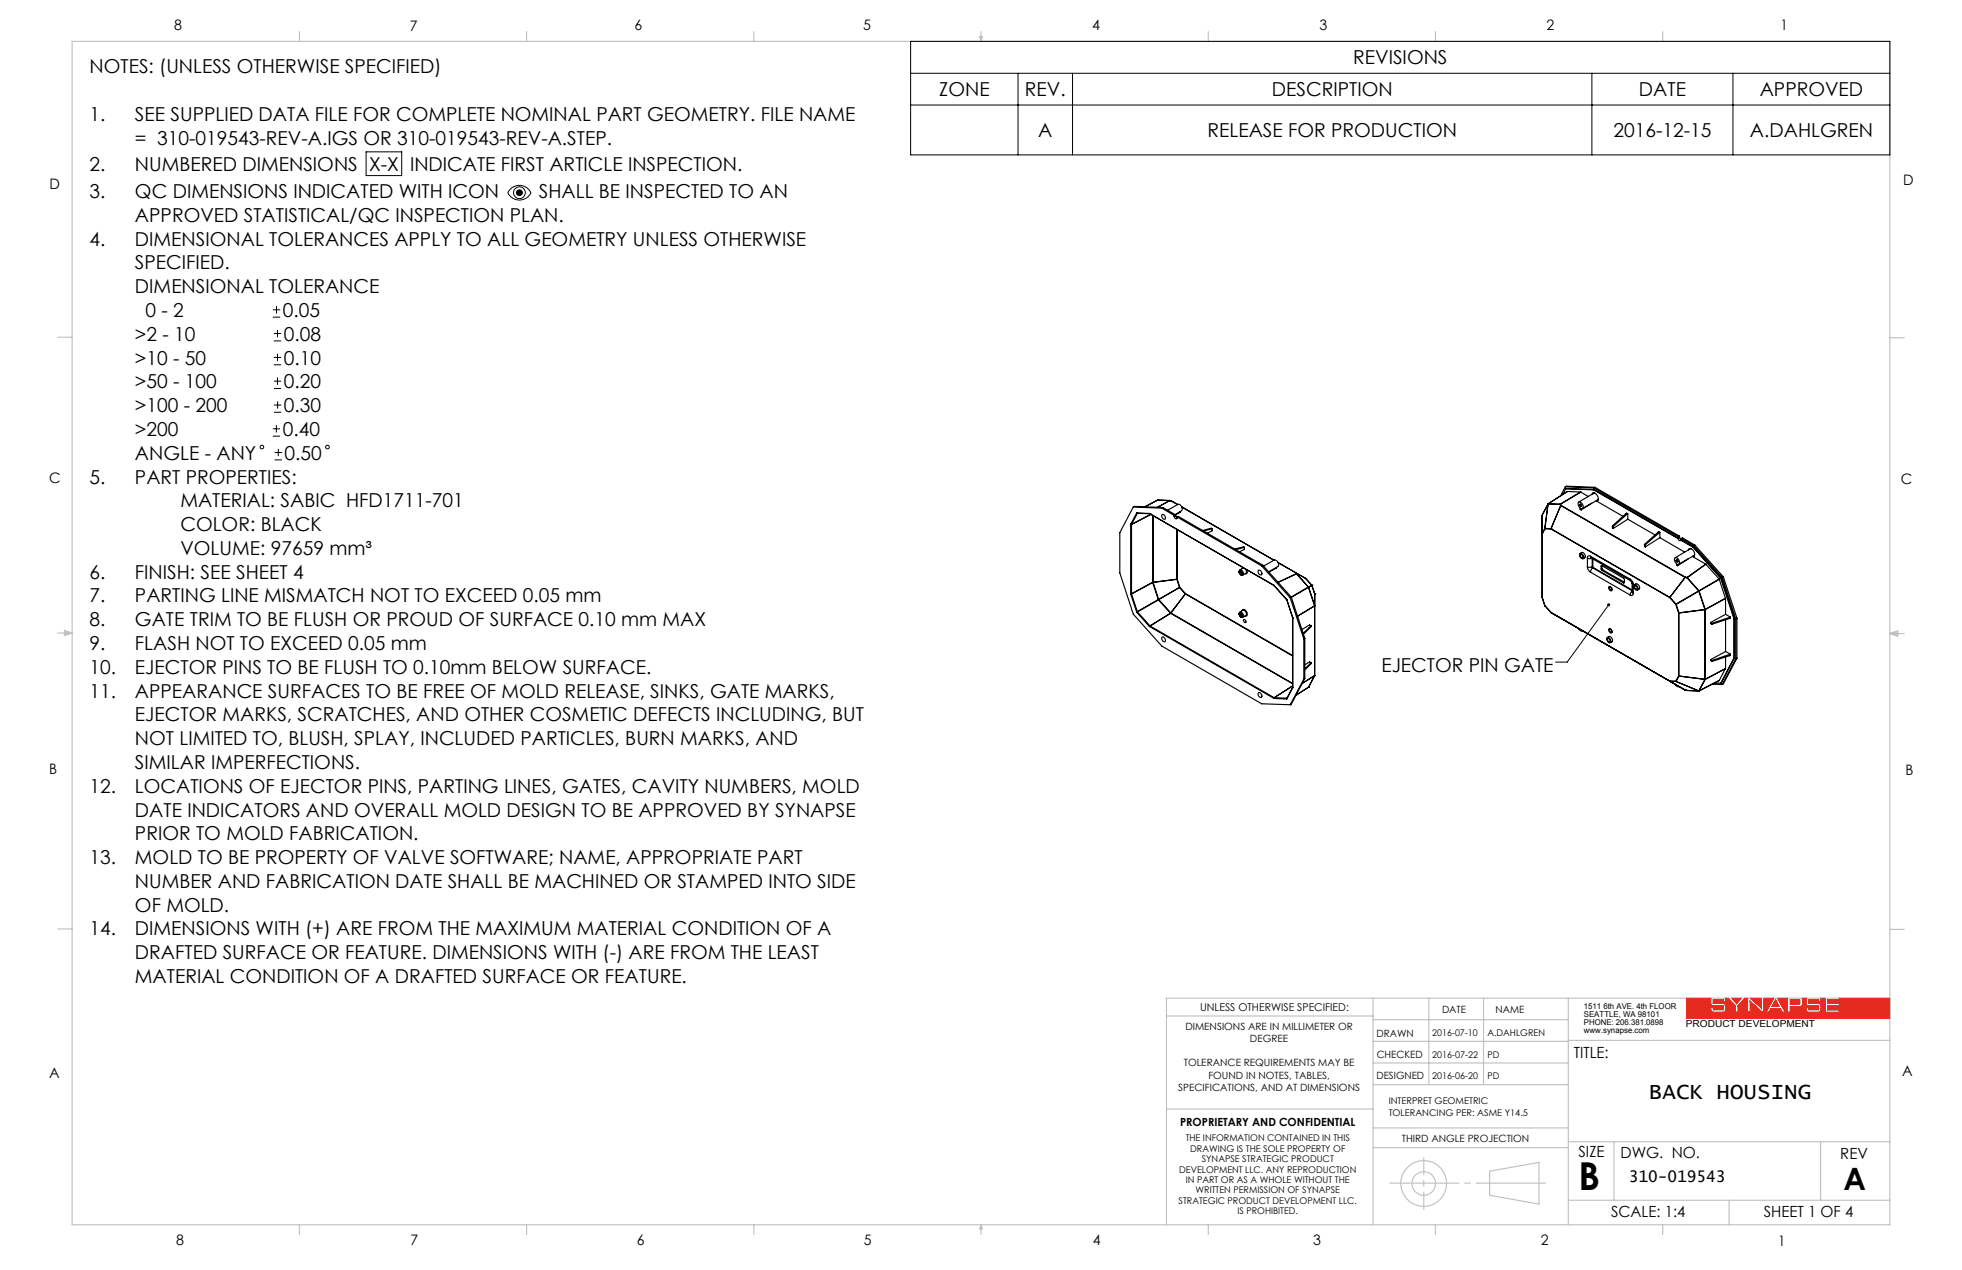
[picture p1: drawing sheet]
<svg xmlns="http://www.w3.org/2000/svg" width="432mm" height="279mm" viewBox="0 0 432 279" stroke-linecap="round" stroke-linejoin="round" font-family="sans-serif">
<path d="M381.1 219.6h2.2l-1.1 1.3zM385.1 219.6h2.6v2.3zM390.8 219.9l.8 1.5h-1.7zM394 219.9h2l.1 .9-.3 .2h-1.8zM381.9 222.7v-1.4l-1.5-1.7h-.8l.2 .8h-.5v-.5h-2.3v.9h2.5a1.47 1.47 0 0 1 0 1.8 4.5 4.5 0 0 1-2.8-.1l-.2-.8h.5v.5h2.3v-.9l-2.5-.1-.2-.2-.1-.5 .2-.9h-5.5v4.5h44.7v-4.5h-11.1v.3h-2.6v.9h2.6v.4h-2.6v1h2.6v.5h-3.1M381.9 222.7h.1M381.9 222.7h.6v-1.4l1.5-1.7h.6v3.1M384.6 222.7h.6l-.1-2.5 2.8 2.5h.3v-3.1h2.2l-1.7 3.1h.6l.4-.8h2.1l.5 .8h.6l-1.7-3.1h2.2v3.1h.6v-1.3h2l.5-.1 .2-.5-.2-1.2h1.2l-.2 .9 .1 .5 .2 .2 2.5 .1v.9h-2.3v-.5h-.5l.2 .8a4.5 4.5 0 0 0 2.8 .1 1.47 1.47 0 0 0 0-1.8h-2.5v-.9h2.3v.5h.5l-.2-.8h1.1v3.1M384.6 222.7h.1M401.7 222.7h.1" fill="none" stroke="#e62b1e" stroke-width=".22"/>
<g fill="none" stroke="#c0c0c0" stroke-width=".25">
<path d="M15.9 9.1h400v260.4h-400zM65.9 6.9v2.2M115.9 6.9v2.2M165.9 6.9v2.2M215.6 8h.6l-.3 1.1zM215.7 8l.2 1.1M215.9 6.9v2.2M216 8l-.1 1.1M265.9 6.9v2.2M315.9 6.9v2.2M365.9 6.9v2.2M12.7 74.2h3.2"/>
<path d="M415.9 74.3h3.2M12.7 139.3h3.2M14.2 139.1l1.7 .2M14.2 138.7l1.7 .6-1.7 .5zM15.9 139.3l-1.7 .3M415.9 139.4h3.2M415.9 139.4l1.8-.6v1.2zM415.9 139.4l1.8 .3M417.7 139.2l-1.8 .2M12.7 204.4h3.2M302.2 219.6v49.9M314.5 219.6v19"/>
<path d="M326.5 219.6v19M345.2 219.6v49.9M415.9 204.5h3.2M415.9 219.6h-159.2v49.9M256.7 223.5h45.5M302.2 233.9h43M302.2 229.1h43M302.2 224.3h43M302.2 238.6h43M345.2 228.9h70.7M256.7 244h45.5M302.2 248.1h43"/>
<path d="M302.2 252.5h43M327.8 257.7l10.9-2v9.2l-10.9-1.9zM345.2 251.2h70.7M355.2 251.2v12.9M400.7 251.2v12.9M65.9 269.5v2.1M115.9 269.5v2.1M165.9 269.5v2.1M215.9 269.5v2.1M215.9 269.5l.3 .8h-.6zM265.9 269.5v2.1M315.9 269.5v2.1"/>
<path d="M345.2 264.1h70.7M365.9 269.5v2.1M380.5 264.1v5.4"/>
<circle cx="313.3" cy="260.4" r="2.6"/>
<circle cx="313.3" cy="260.4" r="5"/>
</g>
<path d="M305.3 260.3h35.4" fill="none" stroke="#c0c0c0" stroke-width=".25" stroke-dasharray="15.2 1.3 1.3 1.3" stroke-dashoffset="-.5"/>
<path d="M313.3 266.1v-11.5" fill="none" stroke="#c0c0c0" stroke-width=".25" stroke-dasharray="15.2 1.3 1.3 1.3" stroke-dashoffset="11.4"/>
<path d="M371.2 219.6v4.5h44.7v-4.5h-11.1v.3h-2.6v.9h2.6v.4h-2.6v1h2.6v.5h-3.1v-3.1h-1.1l.2 .3v.5h-.5v-.5h-2.3v.9h2.3l.4 .2 .1 1.3-.5 .4h-2.3l-.3-.2-.2-.8h.5v.5h2.3v-.9l-2.6-.1-.2-.5v-.7l.2-.4h-1.2l.2 .3v1l-.3 .5h-2.4v1.3h-.6v-3.1h-2.2l1.7 3.1h-.6l-.5-.8h-2.1l-.4 .8h-.6l1.7-3.1h-2.2v3.1h-.3l-2.8-2.5 .1 2.5h-.6v-3.1h-.6l-1.5 1.7v1.4h-.6v-1.4l-1.5-1.7h-.8l.2 .8h-.5v-.5h-2.3v.9h2.3l.4 .2 .1 1.2-.5 .5h-2.3l-.4-.3-.1-.7h.5v.5h2.3v-.9l-2.6-.1-.2-.4v-.9l.2-.3zM381.1 219.6l1.1 1.3 1.1-1.3zM385.1 219.6l2.6 2.3v-2.3zM390.8 219.9l-.9 1.5h1.7zM394 219.9v1.1l2.1-.1v-.8l-.1-.2z" fill-rule="evenodd" fill="#e62b1e"/>
<g fill="none" stroke="#000" stroke-width=".22">
<path d="M200.4 9.1h215.5v25h-215.5zM200.4 16.1h215.5M224 16.1v18M236 16.1v18M350.3 16.1v18M381.4 16.1v18M80.6 33.4h7.8v5.2h-7.8zM200.4 23.1h215.5M112.3 41.6a2.79 2.79 0 0 1 4.5 .8 2.8 2.8 0 0 1-2.5 1.6 2.8 2.8 0 0 1-2.5-1.6zM60 69.8h1.7M60 68.2h1.7M60.3 75h1.6"/>
<path d="M60.3 73.4h1.6M60.3 78.6h1.6M60.9 67.3v1.7M61.1 72.6v1.6M61.1 77.8v1.6M60 96h1.6M60 94.3h1.6M60.3 80.3h1.6M60.3 85.5h1.6M60.3 83.9h1.6M60.3 90.7h1.6M60.3 89.1h1.6"/>
<path d="M60.4 99.6h1.7M60.8 93.5v1.6M61.1 83v1.7M61.1 88.3v1.6M61.2 98.7v1.7M60.4 101.2h1.7M354 133.1l-9.1 12.6h-2.5"/>
<circle cx="114.3" cy="42.4" r="1.29"/>
<circle cx="57.6" cy="98.4" r=".39"/>
<circle cx="72.1" cy="98.4" r=".39"/>
</g>
<g fill="#000">
<path d="M353.8 132.8h.4l-.2 .3 .2-.3a.33 .33 0 0 1 .1 .5 .33 .33 0 0 1-.5 0 .33 .33 0 0 1 0-.5z"/>
<path d="M113.9 41.8l-.3 .6 1.5-.1a.81 .81 0 0 0-1.2-.5zM113.6 42.4a.76 .76 0 0 0 .7 .7 .76 .76 0 0 0 .8-.7z"/>
</g>
<g fill="none" stroke="#000" stroke-width=".25">
<path d="M248.8 115.3v.1M248.8 115.3l.2 .1M248.8 115.4h.2M248.8 115.4v15.2M249 115.4h.1M249 115.4v15.2M249.4 111.5l-2.9 5.7v8.8l2.9 9.1 6.3 7 22 12.7 6.3 .2M249.4 111.5l6.3 .3M249.4 111.5l.3-.1 6.2 .3M250.2 112.9l.1 .1M250.2 112.9l-1.4 2.4M250.2 112.9h.1"/>
<path d="M250.2 112.9l2.8 .1M250.2 112.9l2.7 .1M250.3 113h.1M250.3 113l-1.3 2.4M252.9 113h.1M253 113h.1M253 113l27.4 15.8M253.3 113.2l-4.3 2.2M253.7 113.4v14.7M253.8 113.5v14.6M254.7 110h.1M254.7 110l-2.8 1.5 2.9-1.5"/>
<path d="M254.8 110l2.6 .1M254.8 110h-.1M254.8 110h.1M255.7 111.8l2.7 1.6M255.8 113.2a.64 .64 0 0 1 .6 .4 .64 .64 0 0 1-.1 .7 .76 .76 0 0 1-.5-1.1zM255.9 111.7l-.2 .1M255.9 111.7l2.8 1.5M257.4 110.1h.1M257.4 110.1l-2.7 1.5M257.4 110.1l.4 .1M257.4 110.1l-2.6 1.5M257.8 110.2h.1"/>
<path d="M257.8 110.2l1.4 .8M258.4 113.6l.1 .3 .4 .3 .1-.5M258.4 113.4v.2M258.7 113.5h.1M258.7 113.5l-.3 .1M258.7 113.2l-.3 .2M258.7 113.2v.3M258.8 113.5l.2 .4M259 116.5v10.9M259 113.7l18.7 10.8M259 113.7l.3-.1 18.6 10.8M259.1 116.5v10.9"/>
<path d="M259.2 111a.9 .9 0 0 1 .8 1.4l-1.4 .8M259.2 111l-2.2 1.3M259.8 112.5v.2l-1.1 .6M260.1 111.5l20.3 11.7M260.1 111.5l20.3 11.8M266.8 116.3v.5l-1.1 .5M266.8 116.3l-1.9 .5M266.8 116.3l-.2-.1-1.9 .5M339.4 113.4h.1M339.4 117.4v.1M339.4 113.4v17.9M339.4 117.5v13.9"/>
<path d="M340 116.3h.1M340 116.3l-.6 1.1M340 116.2v.1M340 116.3l-.6 1.2M340 116.3l1.3 .1M340 116.2l1.3 .1M340.7 110.9l-1.3 2.5M340.7 110.9l-.7 5.4M340.7 110.9l2.6 .1M340.7 110.8v.1M340.7 110.8h.1M340.8 110.8l-.1 .1"/>
<path d="M340.8 110.8l2.6 .1M341.3 116.3v.1M341.3 116.3h.1M341.3 116.3l26.2 15.1M341.3 116.4l26.2 15.1M343.3 111l.2 .2M343.4 110.9h.1M343.4 110.9l-.1 .1M343.4 110.9l.1 .3M343.5 111.2h.1M343.5 111.2l-2.2 5.1M343.5 111.2l27.3 15.8"/>
<path d="M343.5 111.2l27.4 15.8M344.5 107.1l-1 2M344.5 107.1l6.3 .3M344.5 107.1l.2-.1 6.3 .2M344.6 107.5l6.2 .2M344.6 107.5l-.6 1.3M344.6 107.5l6.1 .3M344.9 108.1h.1M345 108.1l-4.3 2.7M345 108.1l2.9 .1M347.3 110.6a.85 .85 0 0 1 1 .3 .85 .85 0 0 1 0 1h-.3v.3a2.01 2.01 0 0 1-.7-1.6zM347.7 110.9a.25 .25 0 0 1 .3 .2 .25 .25 0 0 1-.1 .3z"/>
<path d="M347.8 110.9l.3 .4M347.9 108.2v.1M347.9 108.2l-4.5 2.7M347.9 108.3l1.7 .9M347.9 108.3l-4.5 2.6M350.3 110.7l-2.3 1.5M350.4 108.7a.64 .64 0 0 1 .7-.2 .64 .64 0 0 1 .4 .5l.3 .7-.3 .5M350.6 108.4l-.1 .3M350.7 107.8l18.6 10.7M350.8 107.4l18.6 10.7M350.8 107.7l18.6 10.8M350.8 107.7l-.1 .1"/>
<path d="M351 108.5l-3.5 2M351 107.2l-.2 .2M351 107.2l18.6 10.8M351.3 110.2l5.9 3.4M351.4 110.1h.1M351.4 110.1l.1 .1M351.5 110.2h.1M351.6 110v.1M351.6 110l-.2 .1M351.6 110h.1M351.8 109.8l-3.5 2.1M354.9 115.7v.5l.1 .1"/>
<path d="M354.9 115.7l.1 .1M355 115.8v.5M357.9 113h.3M357.9 113l.2 .1M357.9 113l-3 2.7M358.1 113.1l-3.1 2.7M358.2 114.2l6 3.5M358.2 113v1.2M358.2 114.2l-3.2 2.1M358.2 113l-.1 .1M361.9 119.8v.4l.2 .1M361.9 119.8l.2 .1"/>
<path d="M362.1 119.9v.4M364.9 117.1h.4M364.9 117.1l.3 .1M364.9 117.1l-3 2.7M365.2 117.2l-3.1 2.7M365.3 118.3l5.5 3.2M365.3 117.1v1.2M365.3 118.3l-3.2 2M365.3 117.1l-.1 .1M369.3 118.5a.37 .37 0 0 0 .2 .4 .37 .37 0 0 0 .4 0M369.4 118.3v.2M369.4 118.1v.2"/>
<path d="M369.4 118.5h-.1M369.6 118.2l.4 .5M369.6 118.2l-.2 .1M369.6 118l-.2 .1M369.6 118v.2M369.9 118.9l2.7 1.5M370 118.5v.3M370 118.5l2.7 1.6M370 118.8l2.7 1.5M370 118.5l.3-.2 2.7 1.6M370 118.8l-.1 .1M373 119.9l-.3 .2"/>
<path d="M373 119.9l6.3 7M248.8 130.6v.1M248.8 130.6h.2M248.8 130.7l1.4 3.9M249 130.7h-.2M249 130.6v.1M249 130.7l1.3 3.8M250.2 134.6v.2M250.2 134.8l2.7 3M250.3 134.5l-.1 .1M250.3 134.5v.1M250.3 134.6l-.1 .2"/>
<path d="M250.3 134.6l2.8 3.1M252.9 137.8l.1 .1M253 137.9l27.4 15.7M253.1 137.7l-.2 .1M253.1 137.7h.1M253.1 137.7l-.1 .2M253.1 137.7l27.3 15.8M253.7 128.1h.1M253.7 128.1v.1M253.7 128.1l-4.7 2.5M253.7 128.2l1.2 3.7M253.7 128.2l-4.7 2.5"/>
<path d="M253.8 128.1h.1M253.8 128.1l-.1 .1M253.8 128.1l1.2 3.8M254.9 131.9l.1 .1M254.9 131.9l-4.6 2.6M255 132l2.6 2.9M255 132l-4.7 2.6M255 131.9h.1M255 131.9h-.1M255 131.9v.1M255 131.9l2.7 2.9M257.6 134.9h.1"/>
<path d="M257.6 134.9l-4.5 2.8M257.6 134.9l26.9 15.5M257.7 134.8v.1M257.7 134.8l-.1 .1M257.7 134.9h-.1M257.7 134.9l26.8 15.5M259 127.4h.1M259 127.4v.1M259 127.5l-5.2 .6M259 127.5l.6 1.7M259.1 127.4l-.1 .1M259.1 127.4l.5 1.8"/>
<path d="M259.6 129.3h.1M259.6 129.2h.1M259.6 129.2l-4.6 2.7M259.6 129.3l-4.6 2.6M259.6 129.3l1.2 1.4M259.6 129.2v.1M259.6 129.2l1.3 1.4M260.8 130.7h.1M260.8 130.7l-3.1 4.1M260.9 130.7l-3.2 4.2M260.9 130.7l23.6 13.6M260.9 130.6v.1"/>
<path d="M260.9 130.6l-.1 .1M260.9 130.6l23.6 13.6M272.7 125.9l.3 .5M272.7 135.2l.3 .4M272.7 125.9v-.3a.56 .56 0 0 1 .7 .2 .56 .56 0 0 1-.1 .7l-.3-.1M272.7 125.9a.36 .36 0 0 1 .5 0 .36 .36 0 0 1-.1 .5h-.1M272.7 135.2v-.3a.56 .56 0 0 1 .7 .2 .56 .56 0 0 1-.1 .7l-.3-.2M272.7 135.2v-.1a.36 .36 0 0 1 .5 .1 .36 .36 0 0 1-.1 .5l-.1-.1M272.8 125.9h.2a.21 .21 0 0 1 .2 .2 .21 .21 0 0 1-.2 .2zM272.8 135.2l.2-.1a.21 .21 0 0 1 .2 .3 .21 .21 0 0 1-.2 .2zM272.9 134.7l.6-.4a.76 .76 0 0 1 .7 1.1l-.7 .4a.71 .71 0 0 0-.6-1.1zM272.9 125.4l-.2 .3"/>
<path d="M272.9 134.7l-.2 .3M273 126.4l.5 .1M273 135.7l.5 .1M273.4 134.3l.1-.1a.85 .85 0 0 1 1 1l-.1 .3h-.4M273.5 124.8l-.1 .3M273.7 136.3a.37 .37 0 0 1 .4 .2 .37 .37 0 0 1-.1 .5l-.2-.1zM273.7 125l-.8 .4a.71 .71 0 0 1 .6 1.1M273.9 120.4v.5l-1.1 .5M273.9 120.4l-1.9 .5M273.9 120.4l-.2-.1-2 .5M274 125.1l.3 .5v.5l-.8 .4M274.4 125.3l.1 .8-.5 .1"/>
<path d="M277 125.4a.62 .62 0 0 1 .6 .4 .62 .62 0 0 1-.1 .7 .76 .76 0 0 1-.5-1.1zM277.7 124.5l6.3 7M277.9 124.4l-.2 .1M277.9 124.4l6.3 7M278.1 124.5l2.3-1.3a.93 .93 0 0 1 .8 1.4l-2 1.2M280.4 128.8v.1M280.4 128.8h.1M280.4 128.9l2.7 3M280.4 128.8l2.8 3.1M281 124.8v.2l-1.7 .8M281.3 123.8l3.9 2.2M283.1 131.9l.1 .1"/>
<path d="M283.2 131.9v.1M283.2 131.9h-.1M283.2 132l1.3 3.9M284 131.5l2.9 9.1M284.2 131.4l-.2 .1M284.2 131.4l3 9M284.5 136h.1M284.5 136v15.2M284.5 135.9v.1M285.2 126h.1M285.2 126l.1 .2M285.2 126l2.2 1.3"/>
<path d="M285.3 126l.1 .3M285.3 126.2v.1M285.3 126.2l.1 .1M285.3 126.2l-4 1.9M285.3 126.3h.1M285.3 126.3l2.6 2.9M285.3 126.3l-4 1.8M285.4 126.3l2.6 2.9M287.4 127.3h.1M287.4 127.3l1.3 1.4M287.9 129.2h.1M287.9 129.2l-3.7 2.1"/>
<path d="M288 129.2h.1M288 129.2l1.3 4.1M288 129.2l-3.8 2.2M288 129.2l1.3 4M288.5 137.7l-.3-.2-1.7 1M288.5 137.7l-1.7 1.6M288.5 137.7v.2l-1.6 1.6M288.7 128.7v.1M288.7 128.7h.1M288.7 128.7l-.7 .5M288.7 128.8h.1M288.7 128.8l.6 1.9"/>
<path d="M288.7 128.8l-.7 .4M289.3 133.3h.1M289.3 133.3v15.3M289.3 133.3l-3.7 2.2M289.3 133.3l-3.7 2.3M289.3 130.7h.1M289.3 133.2v.1M289.3 130.7v17.9M339.4 131.3v.1M339.4 131.4h.1M339.4 131.4l.6 1.8M340 133.2v.1"/>
<path d="M340 133.2h.1M340 133.3l1.3 1.5M341.3 134.7l29.6 17.1M341.3 134.8h.1M341.3 134.7v.1M341.3 134.7h.1M341.3 134.8l26.2 15.1M341.3 134.8l2.2 1.2M347.4 138.3l.4 .4 .5 .1M347.7 121.8a.73 .73 0 0 1 .7 .4 .73 .73 0 0 1 0 .7 .82 .82 0 0 1-.7-1.1zM347.7 121.8l.4-.2a.77 .77 0 0 1 .7 1.1l-.4 .2M347.9 122a.42 .42 0 0 1 .4 .2 .42 .42 0 0 1-.1 .5l-.3-.2z"/>
<path d="M349.4 124.7l.1 .5 .5 .7M349.4 124.7l.3 .1 .7-.1M349.4 122.8l.3 .1 .7-.1M349.4 122.8v1.9M350 122.4a.4 .4 0 0 0-.5-.1 .4 .4 0 0 0-.1 .5M350 122.4l.2 .4M350 125.9l8.8 5M350 122.4l8.8 5M350.2 122.8h.1M350.2 122.8l8.8 5M350.4 124.7l.2 .1M350.4 124.7l.1 .2"/>
<path d="M350.4 122.9v1.8M350.5 124.9l-.5 1M350.5 124.9l8.7 5.1M350.6 124.8h.1M350.6 124.8l-.1 .1M350.6 124.8l8.6 5M350.6 122.9v1.9M352.4 125.2l.2 .3M352.4 124.6v.6M352.5 124.5l-.1 .1M352.6 124.5l4.8 2.7 .1 .9M352.6 124.5l-.2 .1"/>
<path d="M352.6 125.1l.1 .3M352.6 125.5l4.7 2.7M352.6 125.1l-.2 .1M352.6 124.5v.6M352.7 125.4l-.1 .1M352.7 125.4l4.8 2.7M354.1 129.1a.54 .54 0 0 1 .6 .3 .54 .54 0 0 1-.1 .6l-.5-.5zM354.1 138.4a.54 .54 0 0 1 .6 .2 .54 .54 0 0 1-.1 .7l-.5-.5zM354.2 138.4a.42 .42 0 0 1 .4 .2 .42 .42 0 0 1 0 .5l-.3-.2zM354.7 129.8l.1-.2a.42 .42 0 0 0-.6-.4 .56 .56 0 0 0 .5 .6M357.5 128.1l-.2 .1M358.8 127.4a1.33 1.33 0 0 1 .6 1.2"/>
<path d="M358.8 127.4l.2 .4M359 127.8l.2 .5M359.2 130.2h.1M359.2 128.3h.1M359.2 128.3l.2 .3M359.2 130.2l.2 .3M359.2 130l-.4 .9M359.2 128.3v1.9M359.4 130.5a.41 .41 0 0 1-.2 .5 .41 .41 0 0 1-.4-.1M359.4 128.6v1.9M359.7 128.7a.68 .68 0 0 1 .7 .4 .68 .68 0 0 1-.2 .8 .86 .86 0 0 1-.5-1.2zM359.7 128.7a.68 .68 0 0 1 1 .1 .68 .68 0 0 1-.3 1"/>
<path d="M359.8 128.9a.41 .41 0 0 1 .4 .2 .41 .41 0 0 1 0 .5l-.4-.4zM367.5 131.4h.1M367.5 131.4v.1M367.5 131.5l1.3 1.5M367.5 131.4l1.4 1.5M368.6 122.8a.81 .81 0 0 1 .8 .2 .81 .81 0 0 1 .2 .8l-.1 .3h-.3v.4l-.2-.2v-.3l-.5-.6zM368.8 133h.1M368.8 133l.6 1.8M368.9 132.9v.1M368.9 132.9l-.1 .1M368.9 133l.6 1.8M368.9 123.2a.3 .3 0 0 1 .3 .1 .3 .3 0 0 1-.1 .4l-.2-.2z"/>
<path d="M369 123.2l.3 .4M369.4 134.8h.1M369.4 134.8l.1 .1M369.4 134.8v13.9M369.5 134.8v.1M369.5 134.9v13.8M370.8 127h.1M370.9 127l-3.4 4.4M370.9 127l.4 .1M370.9 127h.1M370.9 127h-.1M370.9 127h.4"/>
<path d="M371.3 127.1l2.5 2.9M371.3 127v.1M371.3 127.1h.1M371.3 127.1l2.6 2.9M371.5 123l-2.3 1.5M371.6 121a.64 .64 0 0 1 .7-.3 .64 .64 0 0 1 .5 .6l.2 .7-.3 .4M371.8 120.7l-.1 .2M372.2 120.7l-3.5 2M372.5 122.4l2.9 1.7M372.6 120.4l6.1 6.8M372.6 122.3h.1M372.6 122.3l.1 .1"/>
<path d="M372.7 120.3l6.1 6.9M372.7 120.3l-.1 .1M372.7 120.1l6.3 6.9M372.8 122.3h.1M372.8 122.3h-.2M372.8 122.2v.1M372.8 122.4h-.1M373 122.1l-3.5 2M373.8 130l.1 .1M373.8 130l-4.9 2.9M373.9 130.1l-5 2.9M373.9 130.1l1.3 4"/>
<path d="M373.9 130h-.1M373.9 130h.1M373.9 130v.1M373.9 130l1.4 4.1M375.2 134.1h.1M375.2 134.1l-5.7 .7M375.2 134.1l-5.7 .8M375.2 134.1v15.3M375.3 134.1h-.1M375.3 134.1h.1M375.3 134.1v15.3M375.4 124.1h.1"/>
<path d="M375.4 124.1l-4.1 2.9M375.4 124.1l3 3.3M375.4 124.1l-4.1 3M376.4 136.9v.3l.4 .1M376.4 136.9l.4 .2M376.8 137.1v.2M378.4 127.4v.1M378.4 127.4l-4.5 2.6M378.4 127.5l-4.5 2.5M378.4 127.5l1.3 4.1M378.7 127.2l2.9 8.9M378.8 127.2l2.9 8.8"/>
<path d="M378.8 127.2h-.1M379 127l3 9.1M379.3 126.9l-.3 .1M379.3 126.9l3 9.1M379.7 131.6l.1 .1M379.7 131.6l-4.4 2.5M379.8 131.7v3.4M379.8 136.4v6.9M379.8 135.1l1 .6M379.8 131.7l-4.5 2.4M379.8 135.1l-3.4 1.8M380.6 135.8l-3.8 1.3"/>
<path d="M380.6 135.8v.3M380.6 136.1l-3.8 1.2M380.8 135.7l-.2 .4M380.8 135.7l-.2 .1M381.6 136.1v8.7M381.7 136v8.7M381.7 136l-.1 .1M382 136.1v8.9M382.3 136l-.3 .1M382.3 136v8.8M255.8 140.2a.64 .64 0 0 1 .6 .3 .64 .64 0 0 1-.1 .7 .76 .76 0 0 1-.5-1zM277 152.4a.62 .62 0 0 1 .6 .3 .62 .62 0 0 1-.1 .8 .76 .76 0 0 1-.5-1.1z"/>
<path d="M280.4 153.6v.1M280.4 153.5v.1M280.4 153.7l2.8 .1M280.4 153.5h.1M280.5 153.5l-.1 .2M280.5 153.5l2.7 .1M283.2 153.6v.2M283.2 153.6v.1M283.2 153.6h.1M283.2 153.7v.1M284.5 151.2h.1M284.5 151.2v.1"/>
<path d="M284.5 151.2l-1.3 2.4M284.5 150.9l-4 2.6M284.5 150.9l-4.1 2.6M284.5 151.3l-1.3 2.4M286.9 140.6v8.8M286.9 149.4l-2.9 5.6M287.2 140.4l-.3 .2M287.2 149.3l-.3 .1M287.2 140.4v8.9M287.2 149.3l-3 5.6-.2 .1M288 151.2h.1M288 151.2l-2.7 1.7"/>
<path d="M288.5 145.8l-.3-.2-1 .7M288.5 145.8v.2l-1.3 1.4M288.5 145.8l-1.3 1.3M289.3 148.6v.1M289.3 148.7h.1M289.3 148.7l-1.3 2.5M289.3 148.6l-2.7 1.7M289.3 148.7l-2.7 1.7M289.3 148.6h.1M353.7 140.3a.74 .74 0 0 1 .7 1.1 .79 .79 0 0 1-.7-1.1zM353.7 140.3l.4-.2a.69 .69 0 0 1 .7 .5 .69 .69 0 0 1-.4 .8M353.8 140.5a.4 .4 0 0 1 .5 .2 .4 .4 0 0 1-.1 .5l-.4-.3z"/>
<path d="M367.5 149.8v.1M367.5 149.9h.1M367.5 149.8l1.3 .1M367.5 149.9l3.4 1.9M367.5 149.9h1.4M368.7 150.5l.3 .5 .5 .1M368.8 149.9h.1M368.9 149.9h.1M368.9 149.9l4.9 2.1M368.9 149.9l5 2.1M369.4 148.7h.1M369.4 148.7l-.6 1.2"/>
<path d="M369.5 148.7h.1M369.5 148.7l5.7 .7M369.5 148.7l5.7 .8M369.5 148.7l-.6 1.2M370.9 151.8h.1M370.9 151.8l.4 .1M371.3 151.9h.1M371.3 151.9l2.6 .1M373.8 152h.1M373.9 152h.1M373.9 152h-.1M375.2 149.4h.1"/>
<path d="M375.2 149.4v.1M375.2 149.5h.1M375.2 149.5l-1.3 2.5M375.3 149.4v.1M375.3 149.5l-1.4 2.5M376.4 145.1v.2l.4 .2M376.4 145.1l.4 .2M376.8 145.3v.2M376.8 150.5l2.2 .1M377.3 150.2l1.4 .1M378.4 149.7l-4.5 2.3M378.4 149.7h.1"/>
<path d="M379.7 147.1l-1.3 2.6M379.7 147.1l-4.4 2.4M379.8 147.1h-.1M379.8 144.5v2.6M379.8 143.3l1 .6M379.8 143.3l-3.4 1.8M379.8 147.1l-4.5 2.3M380.6 144v.3M380.6 144l-3.8 1.3M380.6 144.3l-3.8 1.2M380.8 143.9l-.2 .4M380.8 143.9l-.2 .1"/>
<path d="M381.6 144.8l-2.9 5.5M381.7 144.7l-3 5.6M381.7 144.7l-.1 .1M382 145l-3 5.6M382.3 144.8l-.3 .2M382.3 144.8l-3 5.7-.3 .1"/>
</g>
<text font-size="8.5" x="347.4" y="261.8">B</text>
<text font-size="6.8" x="405.7" y="261.8">A</text>
<text font-size="4.9" x="362.9" y="241.8">BACK HOUSING</text>
<g font-size="4.2">
<text x="19.7" y="16.1">NOTES: (UNLESS OTHERWISE SPECIFIED)</text>
<text x="297.8" y="14.2">REVISIONS</text>
<text x="206.7" y="21.2">ZONE</text>
<text x="225.6" y="21.2">REV.</text>
<text x="279.9" y="21.2">DESCRIPTION</text>
<text x="360.7" y="21.2">DATE</text>
<text x="387.3" y="21.2">APPROVED</text>
<text x="19.7" y="26.6">1.</text>
<text x="29.7" y="26.6">SEE SUPPLIED DATA FILE FOR COMPLETE NOMINAL PART GEOMETRY. FILE NAME</text>
<text x="29.7" y="31.8">= 310-019543-REV-A.IGS OR 310-019543-REV-A.STEP.</text>
<text x="228.5" y="30.1">A</text>
<text x="265.7" y="30.1">RELEASE FOR PRODUCTION</text>
<text x="355.1" y="30.1">2016-12-15</text>
<text x="385.1" y="30.1">A.DAHLGREN</text>
<text x="19.7" y="37.7">2.</text>
<text x="29.7" y="37.7">NUMBERED DIMENSIONS</text>
<text x="81.2" y="37.7">X-X</text>
<text x="90.2" y="37.7">INDICATE FIRST ARTICLE INSPECTION.</text>
<text x="19.7" y="43.6">3.</text>
<text x="29.7" y="43.6">QC DIMENSIONS INDICATED WITH ICON</text>
<text x="118.6" y="43.6">SHALL BE INSPECTED TO AN</text>
<text x="29.7" y="48.8">APPROVED STATISTICAL/QC INSPECTION PLAN.</text>
<text x="19.7" y="54">4.</text>
<text x="29.7" y="54">DIMENSIONAL TOLERANCES APPLY TO ALL GEOMETRY UNLESS OTHERWISE</text>
<text x="29.7" y="59.3">SPECIFIED.</text>
<text x="29.7" y="64.5">DIMENSIONAL TOLERANCE</text>
<text x="32" y="69.7">0 - 2</text>
<text x="62.2" y="69.7">0.05</text>
<text x="29.7" y="75">&gt;2 - 10</text>
<text x="62.5" y="75">0.08</text>
<text x="29.7" y="80.2">&gt;10 - 50</text>
<text x="62.5" y="80.2">0.10</text>
<text x="29.7" y="85.4">&gt;50 - 100</text>
<text x="62.5" y="85.4">0.20</text>
<text x="29.7" y="90.7">&gt;100 - 200</text>
<text x="29.7" y="95.9">&gt;200</text>
<text x="62.2" y="95.9">0.40</text>
<text x="62.5" y="90.7">0.30</text>
<text x="29.7" y="101.1">ANGLE - ANY</text>
<text x="62.6" y="101.1">0.50</text>
<text x="19.7" y="106.4">5.</text>
<text x="29.7" y="106.4">PART PROPERTIES:</text>
<text x="39.7" y="111.6">MATERIAL: SABIC HFD1711-701</text>
<text x="39.7" y="116.8">COLOR: BLACK</text>
<text x="39.7" y="122.1">VOLUME: 97659 mm³</text>
<text x="19.7" y="127.3">6.</text>
<text x="29.7" y="127.3">FINISH: SEE SHEET 4</text>
<text x="19.7" y="132.5">7.</text>
<text x="19.7" y="137.8">8.</text>
<text x="29.7" y="132.5">PARTING LINE MISMATCH NOT TO EXCEED 0.05 mm</text>
<text x="29.7" y="137.8">GATE TRIM TO BE FLUSH OR PROUD OF SURFACE 0.10 mm MAX</text>
<text x="19.7" y="143">9.</text>
<text x="29.7" y="143">FLASH NOT TO EXCEED 0.05 mm</text>
<text x="19.7" y="148.2">10.</text>
<text x="29.7" y="148.2">EJECTOR PINS TO BE FLUSH TO 0.10mm BELOW SURFACE.</text>
<text x="304" y="147.8">EJECTOR PIN GATE</text>
<text x="19.7" y="153.5">11.</text>
<text x="29.7" y="153.5">APPEARANCE SURFACES TO BE FREE OF MOLD RELEASE, SINKS, GATE MARKS,</text>
<text x="29.7" y="158.7">EJECTOR MARKS, SCRATCHES, AND OTHER COSMETIC DEFECTS INCLUDING, BUT</text>
<text x="29.7" y="163.9">NOT LIMITED TO, BLUSH, SPLAY, INCLUDED PARTICLES, BURN MARKS, AND</text>
<text x="29.7" y="169.2">SIMILAR IMPERFECTIONS.</text>
<text x="19.7" y="174.4">12.</text>
<text x="29.7" y="174.4">LOCATIONS OF EJECTOR PINS, PARTING LINES, GATES, CAVITY NUMBERS, MOLD</text>
<text x="29.7" y="179.6">DATE INDICATORS AND OVERALL MOLD DESIGN TO BE APPROVED BY SYNAPSE</text>
<text x="29.7" y="184.9">PRIOR TO MOLD FABRICATION.</text>
<text x="19.7" y="190.1">13.</text>
<text x="29.7" y="190.1">MOLD TO BE PROPERTY OF VALVE SOFTWARE; NAME, APPROPRIATE PART</text>
<text x="29.7" y="195.3">NUMBER AND FABRICATION DATE SHALL BE MACHINED OR STAMPED INTO SIDE</text>
<text x="29.7" y="200.6">OF MOLD.</text>
<text x="19.7" y="205.8">14.</text>
<text x="29.7" y="205.8">DIMENSIONS WITH (+) ARE FROM THE MAXIMUM MATERIAL CONDITION OF A</text>
<text x="29.7" y="211">DRAFTED SURFACE OR FEATURE. DIMENSIONS WITH (-) ARE FROM THE LEAST</text>
<text x="29.7" y="216.3">MATERIAL CONDITION OF A DRAFTED SURFACE OR FEATURE.</text>
</g>
<text font-size="3.5" x="358.5" y="259.9">310-019543</text>
<g font-size="3.4">
<text x="346.3" y="232.8">TITLE:</text>
<text x="347.4" y="254.6">SIZE</text>
<text x="356.6" y="254.8">DWG. NO.</text>
<text x="405" y="254.9">REV</text>
<text x="354.6" y="267.8">SCALE: 1:4</text>
<text x="388.2" y="267.8">SHEET 1 OF 4</text>
</g>
<g font-size="3.2">
<text x="38.3" y="6.7">8</text>
<text x="90.2" y="6.7">7</text>
<text x="139.7" y="6.5">6</text>
<text x="190" y="6.5">5</text>
<text x="240.4" y="6.5">4</text>
<text x="290.4" y="6.7">3</text>
<text x="340.4" y="6.5">2</text>
<text x="391.9" y="6.7">1</text>
<text x="10.9" y="41.6">D</text>
<text x="418.9" y="40.7">D</text>
<text x="10.9" y="106.3">C</text>
<text x="418.4" y="106.4">C</text>
<text x="10.8" y="170.2">B</text>
<text x="419.4" y="170.6">B</text>
<text x="10.8" y="237.2">A</text>
<text x="418.6" y="236.8">A</text>
<text x="38.8" y="273.8">8</text>
<text x="90.4" y="273.8">7</text>
<text x="140.2" y="273.8">6</text>
<text x="190.1" y="273.9">5</text>
<text x="240.5" y="273.8">4</text>
<text x="289" y="273.9">3</text>
<text x="339.1" y="273.8">2</text>
<text x="391.4" y="274.1">1</text>
</g>
<text font-size="2.5" x="259.7" y="247.8">PROPRIETARY AND CONFIDENTIAL</text>
<text font-size="2.4" x="264.1" y="222.4">UNLESS OTHERWISE SPECIFIED:</text>
<g font-size="2.2">
<text x="260.9" y="226.7">DIMENSIONS ARE IN MILLIMETER OR</text>
<text x="317.4" y="223">DATE</text>
<text x="329.1" y="222.9">NAME</text>
<text x="275.1" y="229.3">DEGREE</text>
<text x="303" y="228.1">DRAWN</text>
<text x="303" y="232.8">CHECKED</text>
<text x="259.3" y="239.9">SPECIFICATIONS, AND AT DIMENSIONS</text>
<text x="260.5" y="234.6">TOLERANCE REQUIREMENTS MAY BE</text>
<text x="265.9" y="237.3">FOUND IN NOTES, TABLES,</text>
<text x="302.9" y="237.4">DESIGNED</text>
<text x="308.5" y="251.3">THIRD ANGLE PROJECTION</text>
</g>
<text font-size="2.1" x="371" y="226">PRODUCT DEVELOPMENT</text>
<g font-size="2">
<text x="315.2" y="228">2016-07-10</text>
<text x="327.3" y="228">A.DAHLGREN</text>
<text x="315.2" y="232.7">2016-07-22</text>
<text x="327.3" y="232.7">PD</text>
<text x="315.2" y="237.3">2016-06-20</text>
<text x="327.3" y="237.3">PD</text>
<text x="305.6" y="242.9">INTERPRET GEOMETRIC</text>
<text x="305.6" y="245.4">TOLERANCING PER: ASME Y14.5</text>
<text x="260.9" y="251.1">THE INFORMATION CONTAINED IN THIS</text>
<text x="259.5" y="258">DEVELOPMENT LLC. ANY REPRODUCTION</text>
<text x="261.9" y="253.4">DRAWING IS THE SOLE PROPERTY OF</text>
<text x="264.5" y="255.7">SYNAPSE STRATEGIC PRODUCT</text>
<text x="261" y="260.3">IN PART OR AS A WHOLE WITHOUT THE</text>
<text x="263.1" y="262.5">WRITTEN PERMISSION OF SYNAPSE</text>
<text x="259.4" y="264.8">STRATEGIC PRODUCT DEVELOPMENT LLC.</text>
<text x="272.4" y="267.1">IS PROHIBITED.</text>
</g>
<g font-size="1.8">
<text x="348.6" y="222">1511 6th AVE. 4th FLOOR</text>
<text x="348.6" y="223.7">SEATTLE, WA 98101</text>
<text x="348.6" y="225.5">PHONE: 206.381.0898</text>
<text x="348.6" y="227.2">www.synapse.com</text>
</g>
</svg>
